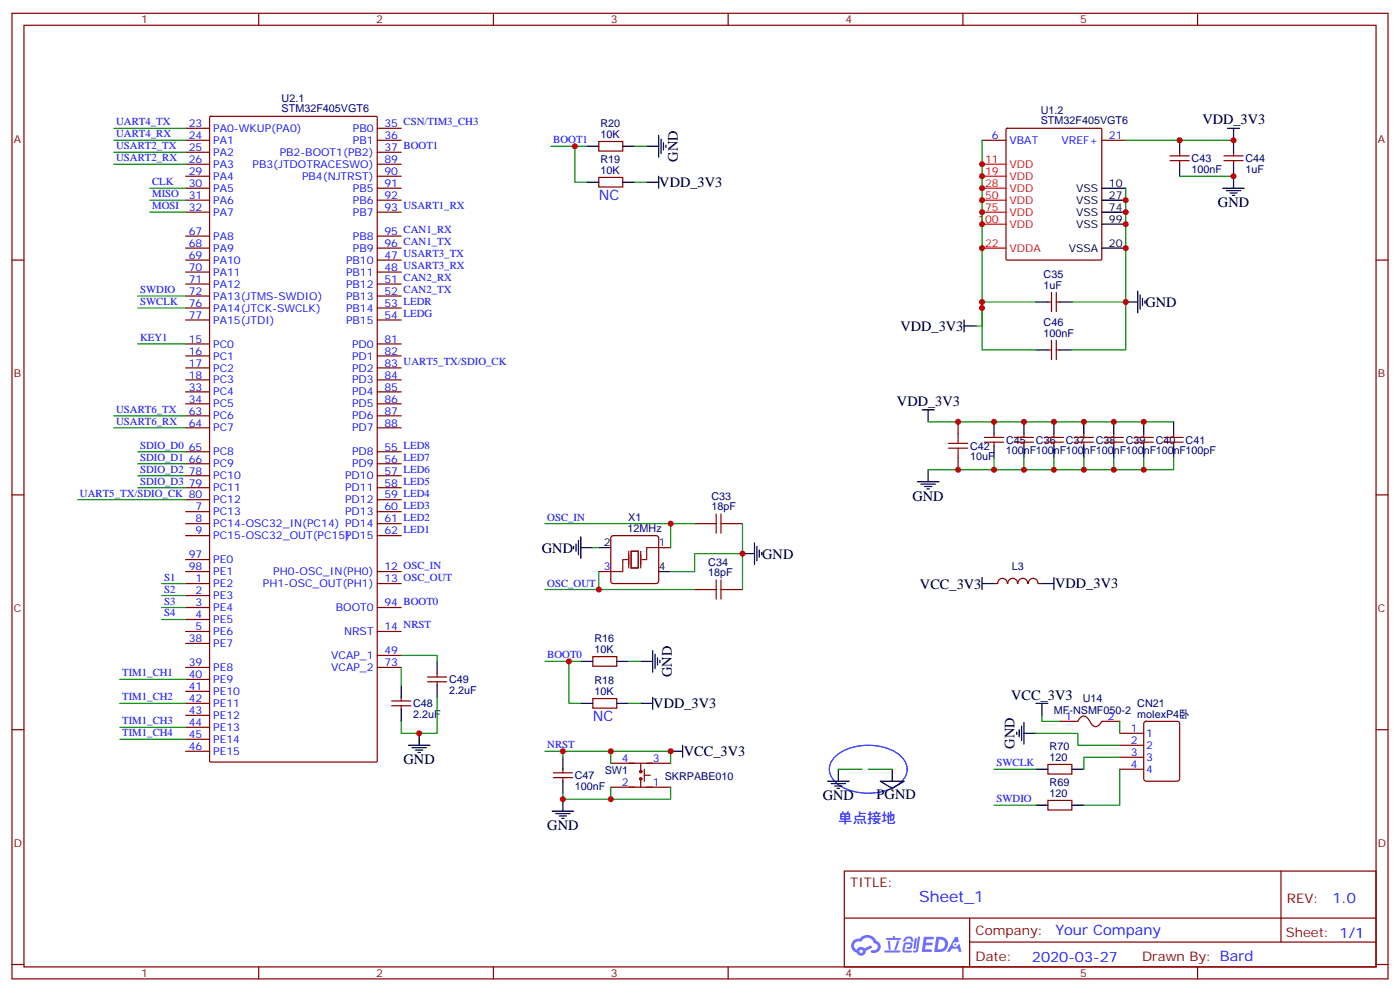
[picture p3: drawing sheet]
<svg xmlns="http://www.w3.org/2000/svg" width="412mm" height="292mm" viewBox="0 0 412 292" stroke-linecap="round" stroke-linejoin="round" font-family="sans-serif">
<path d="M246.4 222.5a16.2 16.2 0 0 1 18.8 0 5.1 5.1 0 0 1-.9 8.7 16.4 16.4 0 0 1-17.9-.6 5 5 0 0 1 0-8.1z" fill="none" stroke="#00f" stroke-width=".35"/>
<g fill="none" stroke="#870000" stroke-width=".35">
<path d="M3.5 3.9h405.4v284.4h-405.4zM7.1 7.4h398.2v277.3h-398.2zM76.2 3.9v3.5M145.3 3.9v3.5M214.5 3.9v3.5M283.6 3.9v3.5M352.8 3.9v3.5M3.5 76.6h3.6M405.3 76.6h3.6M3.5 145.7h3.6M405.3 145.7h3.6M3.5 214.9h3.6"/>
<path d="M405.3 214.9h3.6M248.7 256.5h156.6v28.2h-156.6zM377.3 256.5v20.9M248.7 270.4h156.5M285.6 277.4h119.6M285.6 270.4v14.1M3.5 284h3.6M76.2 284.7v3.6M145.3 284.7v3.6M214.5 284.7v3.6M283.6 284.7v3.6M352.8 284.7v3.6"/>
<path d="M405.3 284h3.6"/>
</g>
<g fill="#5487ff">
<path d="M272.1 275.8h2.6l.3 .2-.1 .6h-2l-.1 1h1.6l.4 .4-.4 .4h-1.7l-.2 1.1 1.8 .1 .3 .3-.2 .4h-2.9z"/>
<path d="M281.4 275.9h.7l.4 1.3-.7 .3a.74 .74 0 0 0-1.1 .3 .74 .74 0 0 0 .5 1.1 .74 .74 0 0 0 .9-.7l.5-.3 .7 2.4h-.9l-.2-1h-1.9l-.5 1h-.9z"/>
<path d="M269.5 276.3h.6l-.4 2.9a.31 .31 0 0 1-.3 .3 .31 .31 0 0 1-.3-.3z"/>
<path d="M270.4 275.8h.6l-.5 4a.89 .89 0 0 1-.7 .7 .89 .89 0 0 1-.9-.3l1-.5z"/>
<path d="M266.8 276l.6-.2 1.2 .1 .5 1.3-.6 .1-.4-.9-1 .1a.95 .95 0 0 1-1 .8l-.1-.2z"/>
<path d="M266.4 277.7l1.8-.2a1.04 1.04 0 0 1 .6 1.1 1.04 1.04 0 0 1-.8 .9h-.7a.29 .29 0 0 1-.3-.4 .29 .29 0 0 1 .3-.2h.7l.2-.8h-1.4l-.4 1.8h1.9a.29 .29 0 0 1 .3 .3 .29 .29 0 0 1-.3 .3h-2l-.4-.3 .2-2.1z"/>
<path d="M260.5 279.9h4.4a.3 .3 0 0 1 .3 .3 .3 .3 0 0 1-.3 .3h-4.3z"/>
<path d="M264.3 277h.6l-.5 1.6a1.02 1.02 0 0 1-.7 1.2l-.2-.3z"/>
<path d="M261.5 277h.6l.3 2.4-.3 .3-.3-.2z"/>
<path d="M261.1 276.2h1.9l.2-.5h.5l-.1 .5h1.5a.29 .29 0 0 1 .3 .3 .29 .29 0 0 1-.3 .3h-3.9z"/>
<path d="M275.8 275.9l-.6 4.4h1.4a2.27 2.27 0 0 0 2.7-2.3 2.27 2.27 0 0 0-2.7-2.1zM276.6 276.6a1.5 1.5 0 0 1 1.8 1.6 1.5 1.5 0 0 1-1.9 1.3h-.3z"/>
<path d="M251.4 277a2.09 2.09 0 0 0 1 3.5 1.37 1.37 0 0 0 1.5 .9 1.37 1.37 0 0 0 1.1-1.4l2-1-.5-.7-1.8 1a1.4 1.4 0 0 0-2.3 .4 1.32 1.32 0 0 1-.6-1.9 1.32 1.32 0 0 1 1.9-.4 2.02 2.02 0 0 1 2-1.3 2.02 2.02 0 0 1 1.8 1.7 1.09 1.09 0 0 1 1.1 1.3 1.09 1.09 0 0 1-1.6 .7 .41 .41 0 0 0-.5 .3 .41 .41 0 0 0 .4 .5 1.89 1.89 0 0 0 2.4-1.2 1.89 1.89 0 0 0-1.2-2.4 2.98 2.98 0 0 0-5-.6l-1 .1zM253.2 280.1a.52 .52 0 0 1 1 0 .52 .52 0 0 1-1 0z"/>
<circle cx="281.4" cy="278.1" r=".28"/>
</g>
<g fill="none" stroke="#870000" stroke-width=".35">
<path d="M54.7 37.8h7M61.8 34.4l.3-.1h48.7l.3 .3v189.4l-.3 .4h-48.7l-.4-.4zM111.1 37.8h7.1M296.4 38l.3-.2h27.5l.3 .2 .1 38.2-.2 .3-27.7 .1-.3-.2zM54.7 41.3h7M54.7 44.8h7M54.7 48.4h7M54.7 51.9h7M54.7 55.4h7M54.7 58.9h7M111.1 41.3h7.1M111.1 44.8h7.1"/>
<path d="M111.1 48.4h7.1M111.1 51.9h7.1M111.1 55.4h7.1M111.1 58.9h7.1M176.4 52.2h7v2.9h-7zM176.4 41.7h7v2.8h-7zM289.3 41.3h7M324.6 41.3h7M344.7 45.9h5.6M344.7 47.3h5.6M347.5 44.8v1.1M347.5 47.3v1.1"/>
<path d="M360.5 45.9h5.7M360.5 47.3h5.7M363.4 44.8v1.1M363.4 47.3v1.1M54.7 62.5h7M54.7 76.6h7M54.7 69.5h7M54.7 73.1h7M111.1 62.5h7.1M111.1 76.6h7.1M111.1 69.5h7.1M111.1 73.1h7.1"/>
<path d="M54.7 80.1h7M54.7 83.6h7M54.7 87.2h7M54.7 90.7h7M54.7 94.2h7M111.1 80.1h7.1M111.1 83.6h7.1M111.1 87.2h7.1M111.1 90.7h7.1M111.1 94.2h7.1M308.7 88.9h1M309.7 86.1v5.7"/>
<path d="M311.1 86.1v5.7M311.1 88.9h1.1M54.7 101.3h7M54.7 104.8h7M54.7 108.3h7M54.7 111.9h7M54.7 115.4h7M54.7 118.9h7M111.1 101.3h7.1M111.1 104.8h7.1M111.1 108.3h7.1M111.1 111.9h7.1"/>
<path d="M111.1 115.4h7.1M111.1 118.9h7.1M308.7 103h1M309.7 100.2v5.7M311.1 100.2v5.7M311.1 103h1.1M54.7 133h7M54.7 136.6h7M54.7 122.4h7M54.7 126h7M111.1 133h7.1M111.1 136.6h7.1"/>
<path d="M111.1 122.4h7.1M111.1 126h7.1M282.2 124.2v3.5M282.2 134.8v3.5M290 130.2h5.6M290 128.8h5.6M292.8 127.7v1.1M292.8 130.2v1.1M298.8 130.2h5.6M298.8 128.8h5.6M301.6 127.7v1.1M301.6 130.2v1.1"/>
<path d="M307.6 130.2h5.7M307.6 128.8h5.7M310.4 127.7v1.1M310.4 130.2v1.1M316.4 130.2h5.7M316.4 128.8h5.7M319.3 127.7v1.1M319.3 130.2v1.1M325.3 130.2h5.6M325.3 128.8h5.6M328.1 127.7v1.1M328.1 130.2v1.1"/>
<path d="M334.1 130.2h5.6M334.1 128.8h5.6M336.9 127.7v1.1M336.9 130.2v1.1M342.9 130.2h5.6M342.9 128.8h5.6M345.7 127.7v1.1M345.7 130.2v1.1M54.7 150.7h7M54.7 154.2h7M54.7 157.7h7M54.7 140.1h7"/>
<path d="M54.7 143.6h7M54.7 147.1h7M111.1 150.7h7.1M111.1 154.2h7.1M111.1 157.7h7.1M111.1 140.1h7.1M111.1 143.6h7.1M111.1 147.1h7.1M180.2 157.9l.4-.2h12.7l.5 .2 .2 .5v12.7l-.2 .5-.5 .2h-12.7l-.5-.2-.2-.5v-12.7zM204.6 154.2h3.5M215.2 154.2h3.5M54.7 171.8h7"/>
<path d="M54.7 175.4h7M54.7 178.9h7M54.7 164.8h7M54.7 168.3h7M111.1 171.8h7.1M111.1 178.9h7.1M111.1 168.3h7.1M176.4 168.3h3.5M194 161.3h3.6M204.6 173.6h3.5M215.2 173.6h3.5M292.8 171.8h1.1"/>
<path d="M293.9 171.8a1.41 1.41 0 0 1 1.4-1.5 1.41 1.41 0 0 1 1.4 1.5M296.9 171.8a1.41 1.41 0 0 1 1.4-1.5 1.41 1.41 0 0 1 1.4 1.5M299.9 171.8a1.41 1.41 0 0 1 1.4-1.5 1.41 1.41 0 0 1 1.4 1.5M302.9 171.8a1.41 1.41 0 0 1 1.4-1.5 1.41 1.41 0 0 1 1.4 1.5M305.9 171.8h1M54.7 182.4h7M54.7 185.9h7M54.7 189.5h7M54.7 196.5h7M111.1 185.9h7.1M111.1 196.5h7.1M111.1 193h7.1"/>
<path d="M125.9 199.4h5.7M128.8 198.3v1.1M174.6 193.4h7.1v2.8h-7.1zM54.7 200.1h7M54.7 203.6h7M54.7 207.1h7M54.7 210.6h7M54.7 214.2h7M54.7 217.7h7M115.4 207.8h5.6M115.4 206.4h5.6M118.2 205.4v1"/>
<path d="M118.2 207.8v1.1M125.9 200.8h5.7M128.8 200.8v1M174.6 205.7h7.1v2.8h-7.1zM312.2 212.4h5.3l.6-.9a1.56 1.56 0 0 1 2.7 .5l.2 .3a2.13 2.13 0 0 0 2.2 1.6l1.4-1.5h5.2M329.8 215.9h7.1M329.8 219.5h7.1M337.1 212.6l.5-.2h9.2l.6 .4 .1 16.5-.5 .7h-9.4l-.6-.4-.1-16.5zM54.7 221.2h7M163 229h5.6M163 227.6h5.6M165.8 226.5v1.1"/>
<path d="M165.8 229v1M179.9 231.8h17.7M179.9 224.8h17.7M188.7 224.8v2.4M188.7 229.3v2.5M189.8 226.5v3.5M189.8 228.3h1.8M308.7 235.7h7v2.8h-7zM308.7 225.1h7v2.8h-7zM329.8 223h7.1M329.8 226.5h7.1"/>
<circle cx="188.7" cy="227.2" r=".35"/>
<circle cx="188.7" cy="229.3" r=".35"/>
</g>
<g fill="none" stroke="#000" stroke-width=".35">
<path d="M194 39.9v6.3M361.6 37.8h3.5M363.4 37.8v7M172.9 53.7h3.5M172.9 43.1h3.5M183.4 53.7h3.6M183.4 43.1h3.6M190.5 53.7h3.5M190.5 43.1h3.5M194 51.9v3.5M194.7 41v4.2M195.4 42v2.1"/>
<path d="M196.1 42.7v.7M324.6 55.4h7M324.6 58.9h7M347.5 41.3v3.5M347.5 48.4v3.5M360.2 55.4h6.3M361.2 56.1h4.3M362.3 56.8h2.1M363 57.5h.7M363.4 48.4v7M324.6 73.1h7M324.6 62.5h7"/>
<path d="M324.6 66h7M284 96h3.5M284 94.2v3.6M305.2 88.9h3.5M312.2 88.9h3.5M331.6 88.9h3.5M335.1 85.8v6.3M335.8 86.8v4.3M336.5 87.9v2.1M337.3 88.6v.7M305.2 103h3.5M312.2 103h3.5"/>
<path d="M271.6 120.7h3.6M273.4 120.7v3.5M273.4 138.3v3.6M292.8 124.2v3.5M292.8 131.3v3.5M301.6 124.2v3.5M301.6 131.3v3.5M310.4 124.2v3.5M310.4 131.3v3.5M319.3 124.2v3.5M319.3 131.3v3.5M328.1 124.2v3.5"/>
<path d="M328.1 131.3v3.5M336.9 124.2v3.5M336.9 131.3v3.5M345.7 124.2v3.5M345.7 131.3v3.5M170.4 159.1v4.3M171.1 158.1v6.3M222.2 159.8v6.4M270.2 141.9h6.4M271.3 142.6h4.2M272.3 143.3h2.2M273 144h.8"/>
<path d="M169 160.9v.7M169.7 160.2v2.1M171.1 161.3h3.5M176.4 161.3h3.5M194 168.3h3.6M218.7 163h3.5M223 160.9v4.2M223.7 162v2.1M224.4 162.7v.7M289.3 171.8h3.5M289.3 170.1v3.5M306.9 171.8h3.5"/>
<path d="M310.4 170.1v3.5M128.8 194.8v3.5M171.1 194.8h3.5M181.7 194.8h3.5M188.7 194.8h3.6M192.3 191.6v6.3M193 192.7v4.2M193.7 193.7v2.1M194.4 194.4v.7M118.2 201.8v3.6M118.2 208.9v3.5M120.3 219.5h6.3"/>
<path d="M123.5 215.9v3.6M128.8 201.8v3.6M171.1 207.1h3.5M181.7 207.1h3.5M188.7 207.1h3.6M192.3 205.4v3.5M201.1 219.5v3.5M299.5 215.6v.7M300.2 214.9v2.1M300.9 213.8v4.3M301.6 212.8v6.3M301.6 215.9h3.6"/>
<path d="M305.2 207.1h3.5M306.9 207.1v3.5M121.4 220.2h4.2M122.4 220.9h2.1M123.1 221.6h.7M162.6 238.9h6.4M163.7 239.6h4.2M165.8 223v3.5M165.8 230v3.6M165.8 235.3v3.6M197.6 221.2h3.5M243.8 230h6.3"/>
<path d="M244.8 230.8h4.3M245.9 231.5h2.1M246.6 232.2h.7M246.9 226.5v3.5M259.3 230h7l-3.5 2.2zM262.8 226.5v3.5M305.2 237.1h3.5M305.2 226.5h3.5M315.7 237.1h3.6M315.7 226.5h3.6M164.7 240.3h2.2M165.5 241h.7"/>
</g>
<path d="M289.3 48.4h7M289.3 51.9h7M289.3 55.4h7M289.3 58.9h7M289.3 73.1h7M289.3 62.5h7M289.3 66h7" fill="none" stroke="#f00" stroke-width=".35"/>
<path d="M184.9 164.8h-1.5v3.5h-3.5M185.2 162.3v5M185.9 162.3h2.1v5h-2.1zM188.7 162.3v5M194 161.3h-3.5v3.5h-1.4" fill="none" stroke="#870012" stroke-width=".35"/>
<path d="M279.4 132h5.6M279.4 130.6h5.6M282.2 127.7v2.9M282.2 132v2.8M208.1 154.2h2.9M211 151.4v5.6M212.4 154.2h2.8M212.4 151.4v5.6M208.1 173.6h2.9M211 170.8v5.6M212.4 170.8v5.6M212.4 173.6h2.8" fill="none" stroke="#a10000" stroke-width=".35"/>
<g fill="none" stroke="#008700" stroke-width=".35">
<path d="M33.5 37.8h21.2M33.5 41.3h21.2M33.5 48.4h21.2M33.5 44.8h21.2M44.1 55.4h10.6M44.1 58.9h10.6M162.3 43.1h10.6M169.3 43.1v10.6h3.6M187 53.7h3.5M187 43.1h3.5M289.3 41.3v54.7h-1.8M331.6 55.4v33.5"/>
<path d="M331.6 41.3h31.8M347.5 51.9h15.9M44.1 62.5h10.6M40.6 90.7h14.1M40.6 87.2h14.1M289.3 90.7v12.3h15.9M289.3 88.9h15.9M315.7 88.9h15.9M331.6 88.9v14.1h-15.9M40.6 101.3h14.1M33.5 126h21.2M33.5 122.4h21.2"/>
<path d="M40.6 136.6h14.1M40.6 133h14.1M273.4 124.2h72.3M292.8 134.8v3.5M301.6 134.8v3.5M310.4 134.8v3.5M319.3 134.8v3.5M328.1 134.8v3.5M336.9 134.8v3.5M345.7 134.8v3.5h-72.3M22.9 147.1h31.8M40.6 143.6h14.1"/>
<path d="M40.6 140.1h14.1M160.5 154.2h37.1M204.6 154.2h-7v7.1M218.7 154.2v19.4M47.6 171.8h7.1M47.6 175.4h7.1M47.6 178.9h7.1M160.5 173.6h15.9M174.6 161.3h1.8M176.4 168.3v5.3h28.2M218.7 163h-14.1v5.3h-7M47.6 182.4h7.1"/>
<path d="M118.2 193h10.6v1.8M118.2 196.5v5.3M160.5 194.8h10.6M167.6 194.8v12.3h3.5M185.2 194.8h3.5M35.3 207.1h19.4M35.3 200.1h19.4M35.3 214.2h19.4M35.3 217.7h19.4M128.8 205.4v10.5h-10.6v-3.5M185.2 207.1h3.5M305.2 215.9h12.3v3.6h12.3"/>
<path d="M306.9 210.6v1.8h5.3M329.8 212.4v3.5M160.5 221.2h19.4v3.6M165.8 221.2v1.8M179.9 221.2h17.7v3.6M179.9 231.8v3.5h-14.1v-1.7M197.6 231.8v3.5h-17.7M246.9 226.5h7.1M255.8 226.5h7M292.8 226.5h12.4M292.8 237.1h12.4M329.8 226.5v10.6h-10.5"/>
<path d="M329.8 223h-10.5v3.5"/>
</g>
<g fill="#c00">
<circle cx="123.5" cy="215.9" r=".88"/>
<circle cx="197.6" cy="221.2" r=".88"/>
<circle cx="165.8" cy="221.2" r=".88"/>
<circle cx="331.6" cy="73.1" r=".88"/>
<circle cx="289.3" cy="73.1" r=".88"/>
<circle cx="289.3" cy="66" r=".88"/>
<circle cx="328.1" cy="138.3" r=".88"/>
<circle cx="310.4" cy="138.3" r=".88"/>
<circle cx="292.8" cy="138.3" r=".88"/>
<circle cx="282.2" cy="124.2" r=".88"/>
<circle cx="331.6" cy="58.9" r=".88"/>
<circle cx="331.6" cy="62.5" r=".88"/>
<circle cx="347.5" cy="41.3" r=".88"/>
<circle cx="331.6" cy="88.9" r=".88"/>
<circle cx="289.3" cy="90.7" r=".88"/>
<circle cx="167.6" cy="194.8" r=".88"/>
<circle cx="197.6" cy="154.2" r=".88"/>
<circle cx="218.7" cy="163" r=".88"/>
<circle cx="176.4" cy="173.6" r=".88"/>
<circle cx="169.3" cy="43.1" r=".88"/>
<circle cx="289.3" cy="88.9" r=".88"/>
<circle cx="289.3" cy="62.5" r=".88"/>
<circle cx="289.3" cy="58.9" r=".88"/>
<circle cx="289.3" cy="55.4" r=".88"/>
<circle cx="289.3" cy="51.9" r=".88"/>
<circle cx="289.3" cy="48.4" r=".88"/>
<circle cx="363.4" cy="41.3" r=".88"/>
<circle cx="363.4" cy="51.9" r=".88"/>
<circle cx="331.6" cy="66" r=".88"/>
<circle cx="328.1" cy="124.2" r=".88"/>
<circle cx="319.3" cy="124.2" r=".88"/>
<circle cx="310.4" cy="124.2" r=".88"/>
<circle cx="301.6" cy="124.2" r=".88"/>
<circle cx="292.8" cy="124.2" r=".88"/>
<circle cx="336.9" cy="124.2" r=".88"/>
<circle cx="282.2" cy="138.3" r=".88"/>
<circle cx="301.6" cy="138.3" r=".88"/>
<circle cx="319.3" cy="138.3" r=".88"/>
<circle cx="336.9" cy="138.3" r=".88"/>
<circle cx="179.9" cy="235.3" r=".88"/>
<circle cx="165.8" cy="235.3" r=".88"/>
<circle cx="179.9" cy="221.2" r=".88"/>
</g>
<text font-size="4.6" fill="#00f" x="270.8" y="265.5">Sheet_1</text>
<g font-size="4.2">
<text x="354.2" y="36.6">VDD_3V3</text>
<text x="199.7" y="47.7" transform="rotate(-90 199.7 47.7)">GND</text>
<text x="194.2" y="55.1">VDD_3V3</text>
<text x="358.8" y="61.1">GND</text>
<text x="337.4" y="90.4">GND</text>
<text x="265.2" y="97.5">VDD_3V3</text>
<text x="264.2" y="119.5">VDD_3V3</text>
<text x="268.8" y="147.5">GND</text>
<text x="159.6" y="162.7">GND</text>
<text x="224.5" y="164.5">GND</text>
<text x="271" y="173.3">VCC_3V3</text>
<text x="310.8" y="173.2">VDD_3V3</text>
<text x="197.9" y="199.4" transform="rotate(-90 197.9 199.4)">GND</text>
<text x="192.4" y="208.6">VDD_3V3</text>
<text x="297.9" y="206.1">VCC_3V3</text>
<text x="298.8" y="220.5" transform="rotate(-90 298.8 220.5)">GND</text>
<text x="118.9" y="225.1">GND</text>
<text x="201.5" y="222.6">VCC_3V3</text>
<text x="242.4" y="235.7">GND</text>
<text x="258.2" y="235.3">PGND</text>
<text x="161.2" y="244.5">GND</text>
</g>
<g font-size="4.2" fill="#00f">
<text x="176.4" y="58.9">NC</text>
<text x="174.6" y="212.4">NC</text>
<text x="246.9" y="242.4">单点接地</text>
<text x="392.5" y="265.8">1.0</text>
<text x="310.9" y="275.3">Your Company</text>
<text x="304" y="283.1">2020-03-27</text>
</g>
<g font-size="3.9" fill="#800">
<text x="250.5" y="261.1">TITLE:</text>
<text x="379.1" y="265.8">REV:</text>
<text x="287.4" y="275.3">Company:</text>
<text x="378.7" y="275.9">Sheet: 1/1</text>
<text x="287.4" y="283">Date:</text>
<text x="336.4" y="283.1">Drawn By: Bard</text>
</g>
<g font-size="3.2" fill="#800">
<text x="41.6" y="6.9">1</text>
<text x="110.8" y="6.9">2</text>
<text x="179.9" y="6.9">3</text>
<text x="249.1" y="6.9">4</text>
<text x="318.2" y="6.9">5</text>
<text x="4.1" y="42">A</text>
<text x="405.9" y="42">A</text>
<text x="4.1" y="111.2">B</text>
<text x="405.9" y="111.2">B</text>
<text x="4.1" y="180.3">C</text>
<text x="405.9" y="180.3">C</text>
<text x="4.1" y="249.4">D</text>
<text x="405.9" y="249.4">D</text>
<text x="41.6" y="287.7">1</text>
<text x="110.8" y="287.7">2</text>
<text x="179.9" y="287.7">3</text>
<text x="249.1" y="287.7">4</text>
<text x="318.2" y="287.7">5</text>
</g>
<g font-size="3.2" fill="#000080">
<text x="83" y="30">U2.1</text>
<text x="83" y="33">STM32F405VGT6</text>
<text x="306.6" y="33.5">U1.2</text>
<text x="176.9" y="40.6">10K</text>
<text x="176.9" y="37.4">R20</text>
<text x="306.6" y="36.5">STM32F405VGT6</text>
<text x="351" y="47.8">C43</text>
<text x="366.9" y="47.8">C44</text>
<text x="176.9" y="51.2">10K</text>
<text x="176.9" y="48">R19</text>
<text x="351" y="50.9">100nF</text>
<text x="366.9" y="50.9">1uF</text>
<text x="307.4" y="81.9">C35</text>
<text x="307.4" y="85.1">1uF</text>
<text x="307.4" y="99.2">100nF</text>
<text x="307.4" y="96.1">C46</text>
<text x="296.3" y="130.7">C45</text>
<text x="305.2" y="130.7">C36</text>
<text x="314" y="130.7">C37</text>
<text x="322.8" y="130.7">C38</text>
<text x="331.6" y="130.7">C39</text>
<text x="340.4" y="130.7">C40</text>
<text x="349.3" y="130.6">C41</text>
<text x="285.8" y="135.6">10uF</text>
<text x="285.8" y="132.4">C42</text>
<text x="296.3" y="133.8">100nF100nF100nF100nF100nF100nF100pF</text>
<text x="209.6" y="147.1">C33</text>
<text x="185" y="153.5">X1</text>
<text x="209.6" y="150.3">18pF</text>
<text x="184.9" y="156.7">12MHz</text>
<text x="208.7" y="166.5">C34</text>
<text x="298" y="167.8">L3</text>
<text x="208.7" y="169.7">18pF</text>
<text x="175.1" y="189.1">R16</text>
<text x="175.1" y="192.3">10K</text>
<text x="132.3" y="201.2">C49</text>
<text x="175.1" y="201.5">R18</text>
<text x="121.7" y="208.2">C48</text>
<text x="132.3" y="204.4">2.2uF</text>
<text x="175.1" y="204.6">10K</text>
<text x="318.9" y="206.6">U14</text>
<text x="335" y="208.1">CN21</text>
<text x="121.7" y="211.4">2.2uF</text>
<text x="310.4" y="210.1">MF-NSMF050-2</text>
<text x="335" y="211.3">molexP4卧</text>
<text x="309.2" y="220.9">R70</text>
<text x="178.2" y="227.8">SW1</text>
<text x="309.2" y="224">120</text>
<text x="169.3" y="232.6">100nF</text>
<text x="169.3" y="229.4">C47</text>
<text x="195.8" y="229.5">SKRPABE010</text>
<text x="309.2" y="231.5">R69</text>
<text x="309.2" y="234.6">120</text>
</g>
<g font-size="3.2" fill="#00f">
<text x="34.2" y="36.9">UART4_TX</text>
<text x="34.2" y="40.4">UART4_RX</text>
<text x="55.6" y="37.4">23</text>
<text x="55.6" y="41">24</text>
<text x="62.8" y="38.8">PA0-WKUP(PA0)</text>
<text x="104" y="38.8">PB0</text>
<text x="113.2" y="37.4">35 CSN/TIM3_CH3</text>
<text x="113.2" y="41">36</text>
<text x="292.2" y="41">6</text>
<text x="326.7" y="41">21</text>
<text x="34.2" y="44">USART2_TX</text>
<text x="34.2" y="47.5">USART2_RX</text>
<text x="55.6" y="44.5">25</text>
<text x="62.8" y="42.4">PA1</text>
<text x="62.8" y="45.9">PA2</text>
<text x="82.4" y="45.9">PB2-BOOT1(PB2)</text>
<text x="104" y="42.4">PB1</text>
<text x="113.2" y="44.5">37 BOOT1</text>
<text x="163" y="42.2">BOOT1</text>
<text x="297.4" y="42.4">VBAT</text>
<text x="312.7" y="42.4">VREF+</text>
<text x="55.6" y="48">26</text>
<text x="55.6" y="51.5">29</text>
<text x="62.8" y="49.4">PA3</text>
<text x="62.8" y="53">PA4</text>
<text x="74.4" y="49.4">PB3(JTDOTRACESWO)</text>
<text x="89" y="53">PB4(NJTRST)</text>
<text x="113.2" y="48">89</text>
<text x="113.2" y="51.5">90</text>
<text x="44.8" y="58.1">MISO</text>
<text x="44.8" y="54.5">CLK</text>
<text x="55.6" y="55.1">30</text>
<text x="55.6" y="58.6">31</text>
<text x="62.8" y="56.5">PA5</text>
<text x="104" y="56.5">PB5</text>
<text x="113.2" y="55.1">91</text>
<text x="113.2" y="58.6">92</text>
<text x="44.8" y="61.6">MOSI</text>
<text x="55.6" y="62.1">32</text>
<text x="62.8" y="60">PA6</text>
<text x="62.8" y="63.5">PA7</text>
<text x="104" y="60">PB6</text>
<text x="104" y="63.5">PB7</text>
<text x="113.2" y="62.1">93 USART1_RX</text>
<text x="55.6" y="69.2">67</text>
<text x="62.8" y="70.6">PA8</text>
<text x="104" y="70.6">PB8</text>
<text x="113.2" y="69.2">95 CAN1_RX</text>
<text x="55.6" y="72.7">68</text>
<text x="55.6" y="76.2">69</text>
<text x="62.8" y="74.1">PA9</text>
<text x="62.8" y="77.6">PA10</text>
<text x="101.9" y="77.6">PB10</text>
<text x="104" y="74.1">PB9</text>
<text x="113.2" y="76.2">47 USART3_TX</text>
<text x="113.2" y="72.7">96 CAN1_TX</text>
<text x="55.6" y="79.8">70</text>
<text x="55.6" y="83.3">71</text>
<text x="62.8" y="81.2">PA11</text>
<text x="101.9" y="81.2">PB11</text>
<text x="113.2" y="79.8">48 USART3_RX</text>
<text x="113.2" y="83.3">51 CAN2_RX</text>
<text x="41.3" y="89.8">SWCLK</text>
<text x="41.3" y="86.3">SWDIO</text>
<text x="55.6" y="86.8">72</text>
<text x="62.8" y="84.7">PA12</text>
<text x="62.8" y="88.2">PA13(JTMS-SWDIO)</text>
<text x="101.9" y="84.7">PB12</text>
<text x="101.9" y="88.2">PB13</text>
<text x="113.2" y="86.8">52 CAN2_TX</text>
<text x="55.6" y="90.3">76</text>
<text x="55.6" y="93.9">77</text>
<text x="62.8" y="91.8">PA14(JTCK-SWCLK)</text>
<text x="62.8" y="95.3">PA15(JTDI)</text>
<text x="101.9" y="91.8">PB14</text>
<text x="101.9" y="95.3">PB15</text>
<text x="113.2" y="90.3">53 LEDR</text>
<text x="113.2" y="93.9">54 LEDG</text>
<text x="41.3" y="100.4">KEY1</text>
<text x="55.6" y="100.9">15</text>
<text x="113.2" y="100.9">81</text>
<text x="55.6" y="104.5">16</text>
<text x="55.6" y="108">17</text>
<text x="62.8" y="102.3">PC0</text>
<text x="62.8" y="105.9">PC1</text>
<text x="103.7" y="102.3">PD0</text>
<text x="103.7" y="105.9">PD1</text>
<text x="113.2" y="104.5">82</text>
<text x="113.2" y="108">83 UART5_TX/SDIO_CK</text>
<text x="55.6" y="111.5">18</text>
<text x="62.8" y="109.4">PC2</text>
<text x="62.8" y="112.9">PC3</text>
<text x="103.7" y="109.4">PD2</text>
<text x="103.7" y="112.9">PD3</text>
<text x="113.2" y="111.5">84</text>
<text x="55.6" y="115">33</text>
<text x="55.6" y="118.6">34</text>
<text x="62.8" y="116.5">PC4</text>
<text x="62.8" y="120">PC5</text>
<text x="103.7" y="116.5">PD4</text>
<text x="103.7" y="120">PD5</text>
<text x="113.2" y="115">85</text>
<text x="113.2" y="118.6">86</text>
<text x="34.2" y="121.6">USART6_TX</text>
<text x="34.2" y="125.1">USART6_RX</text>
<text x="55.6" y="122.1">63</text>
<text x="55.6" y="125.6">64</text>
<text x="62.8" y="123.5">PC6</text>
<text x="103.7" y="123.5">PD6</text>
<text x="113.2" y="122.1">87</text>
<text x="113.2" y="125.6">88</text>
<text x="62.8" y="127">PC7</text>
<text x="103.7" y="127">PD7</text>
<text x="41.3" y="135.7">SDIO_D1</text>
<text x="41.3" y="132.2">SDIO_D0</text>
<text x="55.6" y="132.7">65</text>
<text x="55.6" y="136.2">66</text>
<text x="62.8" y="134.1">PC8</text>
<text x="62.8" y="137.6">PC9</text>
<text x="103.7" y="134.1">PD8</text>
<text x="103.7" y="137.6">PD9</text>
<text x="113.2" y="132.7">55 LED8</text>
<text x="113.2" y="136.2">56 LED7</text>
<text x="41.3" y="142.7">SDIO_D3</text>
<text x="41.3" y="139.2">SDIO_D2</text>
<text x="55.6" y="139.7">78</text>
<text x="55.6" y="143.3">79</text>
<text x="62.8" y="141.1">PC10</text>
<text x="101.7" y="141.1">PD10</text>
<text x="113.2" y="139.7">57 LED6</text>
<text x="113.2" y="143.3">58 LED5</text>
<text x="23.6" y="146.2">UART5_TX/SDIO_CK 80</text>
<text x="62.8" y="144.7">PC11</text>
<text x="62.8" y="148.2">PC12</text>
<text x="101.7" y="144.7">PD11</text>
<text x="101.7" y="148.2">PD12</text>
<text x="113.2" y="146.8">59 LED4</text>
<text x="57.6" y="150.3">7</text>
<text x="57.6" y="153.8">8</text>
<text x="62.8" y="151.7">PC13</text>
<text x="62.8" y="155.3">PC14-OSC32_IN(PC14) PD14</text>
<text x="101.7" y="151.7">PD13</text>
<text x="113.2" y="150.3">60 LED3</text>
<text x="113.2" y="153.8">61 LED2</text>
<text x="161.2" y="153.3">OSC_IN</text>
<text x="57.6" y="157.4">9</text>
<text x="62.8" y="158.8">PC15-OSC32_OUT(PC15)</text>
<text x="101.7" y="158.8">PD15</text>
<text x="113.2" y="157.4">62 LED1</text>
<text x="194" y="160.9">1</text>
<text x="55.6" y="164.4">97</text>
<text x="55.6" y="168">98</text>
<text x="62.8" y="165.8">PE0</text>
<text x="113.2" y="168">12 OSC_IN</text>
<text x="177.9" y="168">3</text>
<text x="48.3" y="171">S1</text>
<text x="57.6" y="171.5">1</text>
<text x="62.8" y="172.9">PE2</text>
<text x="62.8" y="169.4">PE1</text>
<text x="77.4" y="172.9">PH1-OSC_OUT(PH1)</text>
<text x="80.5" y="169.4">PH0-OSC_IN(PH0)</text>
<text x="113.2" y="171.5">13 OSC_OUT</text>
<text x="161.2" y="172.7">OSC_OUT</text>
<text x="48.3" y="174.5">S2</text>
<text x="48.3" y="178">S3</text>
<text x="57.6" y="175">2</text>
<text x="57.6" y="178.5">3</text>
<text x="62.8" y="176.4">PE3</text>
<text x="62.8" y="180">PE4</text>
<text x="98.9" y="180">BOOT0</text>
<text x="113.2" y="178.5">94 BOOT0</text>
<text x="48.3" y="181.5">S4</text>
<text x="57.6" y="182.1">4</text>
<text x="57.6" y="185.6">5</text>
<text x="62.8" y="183.5">PE5</text>
<text x="113.2" y="185.6">14 NRST</text>
<text x="55.6" y="189.1">38</text>
<text x="62.8" y="187">PE6</text>
<text x="62.8" y="190.5">PE7</text>
<text x="101.4" y="187">NRST</text>
<text x="55.6" y="196.2">39</text>
<text x="62.8" y="197.6">PE8</text>
<text x="97.6" y="194.1">VCAP_1</text>
<text x="97.6" y="197.6">VCAP_2</text>
<text x="113.2" y="192.7">49</text>
<text x="113.2" y="196.2">73</text>
<text x="161.2" y="193.9">BOOT0</text>
<text x="36" y="199.2">TIM1_CH1</text>
<text x="55.6" y="199.7">40</text>
<text x="55.6" y="203.2">41</text>
<text x="62.8" y="201.1">PE9</text>
<text x="36" y="206.2">TIM1_CH2</text>
<text x="55.6" y="206.8">42</text>
<text x="62.8" y="204.6">PE10</text>
<text x="62.8" y="208.2">PE11</text>
<text x="36" y="213.3">TIM1_CH3</text>
<text x="55.6" y="210.3">43</text>
<text x="55.6" y="213.8">44</text>
<text x="62.8" y="211.7">PE12</text>
<text x="62.8" y="215.2">PE13</text>
<text x="313.7" y="212.1">1</text>
<text x="326.3" y="212.1">2</text>
<text x="333.1" y="215.6">1</text>
<text x="36" y="216.8">TIM1_CH4</text>
<text x="55.6" y="217.3">45</text>
<text x="55.6" y="220.9">46</text>
<text x="62.8" y="218.8">PE14</text>
<text x="161.2" y="220.3">NRST</text>
<text x="333.1" y="219.1">2</text>
<text x="337.6" y="217">1</text>
<text x="337.6" y="220.5">2</text>
<text x="62.8" y="222.3">PE15</text>
<text x="183.2" y="224.4">4</text>
<text x="192.3" y="224.4">3</text>
<text x="293.5" y="225.6">SWCLK</text>
<text x="333.1" y="222.6">3</text>
<text x="333.1" y="226.2">4</text>
<text x="337.6" y="224">3</text>
<text x="337.6" y="227.6">4</text>
<text x="183.2" y="231.5">2</text>
<text x="192.3" y="231.5">1</text>
<text x="293.5" y="236.2">SWDIO</text>
</g>
<g font-size="3.2" fill="#f00">
<text x="290.2" y="48">11</text>
<text x="290.2" y="51.5">19</text>
<text x="297.4" y="49.4">VDD</text>
<text x="297.4" y="53">VDD</text>
<text x="290.2" y="55.1">28</text>
<text x="290.2" y="58.6">50</text>
<text x="297.4" y="56.5">VDD</text>
<text x="288.2" y="65.7">100</text>
<text x="290.2" y="62.1">75</text>
<text x="297.4" y="60">VDD</text>
<text x="297.4" y="63.5">VDD</text>
<text x="297.4" y="67.1">VDD</text>
<text x="290.2" y="72.7">22</text>
<text x="297.4" y="74.1">VDDA</text>
</g>
<g font-size="3.2">
<text x="317" y="56.5">VSS</text>
<text x="326.7" y="55.1">10</text>
<text x="326.7" y="58.6">27</text>
<text x="317" y="60">VSS</text>
<text x="317" y="63.5">VSS</text>
<text x="326.7" y="62.1">74</text>
<text x="326.7" y="65.7">99</text>
<text x="317" y="67.1">VSS</text>
<text x="314.8" y="74.1">VSSA</text>
<text x="326.7" y="72.7">20</text>
<text x="177.9" y="160.9">2</text>
<text x="194" y="168">4</text>
</g>
</svg>
